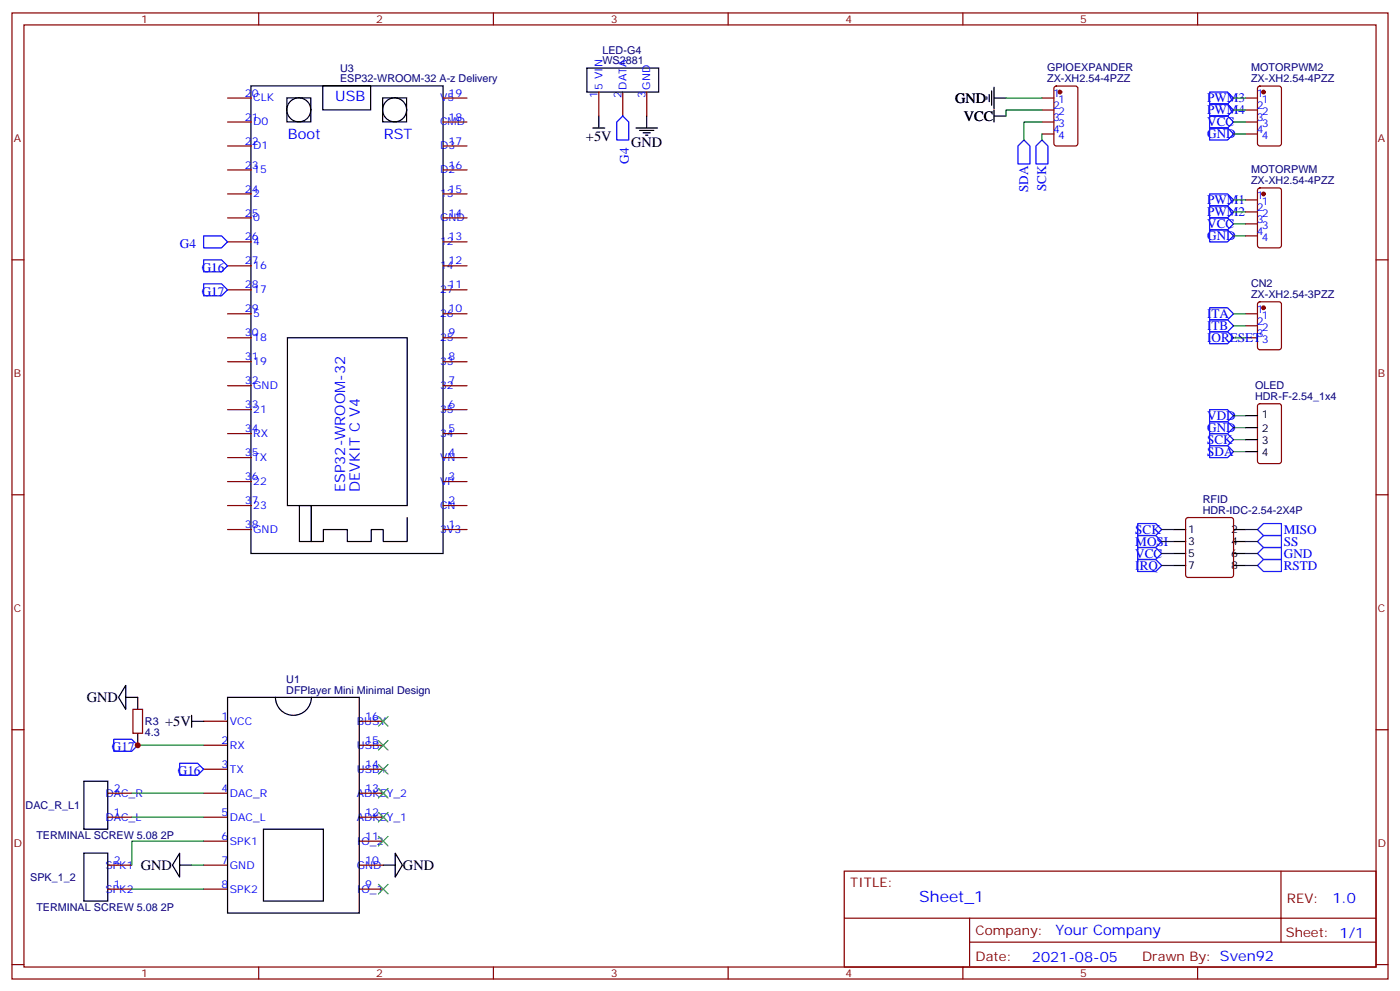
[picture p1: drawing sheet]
<svg xmlns="http://www.w3.org/2000/svg" width="412mm" height="292mm" viewBox="0 0 412 292" stroke-linecap="round" stroke-linejoin="round" font-family="sans-serif">
<g fill="none" stroke="#870000" stroke-width=".35">
<path d="M3.5 3.8h405.4v284.3h-405.4zM7.1 7.3h398.2v277.3h-398.2zM76.2 3.8v3.5M145.3 3.8v3.5M214.5 3.8v3.5M283.6 3.8v3.5M352.8 3.8v3.5M67 35.9h7.1M67 28.9h7.1M130.5 35.9h7.1M130.5 28.9h7.1M176.4 27.1v7"/>
<path d="M183.4 27.1v7M190.5 27.1v7M306.9 35.9h3.5M306.9 28.9h3.5M306.9 32.4h3.5M306.9 39.4h3.5M310.7 25.5l.4-.2h5.7l.6 .5 .1 16.5-.5 .6-5.9 .1-.6-.5-.1-16.5zM366.9 35.9h3.5M366.9 28.9h3.5M366.9 32.4h3.5M366.9 39.4h3.5M370.7 25.5l.4-.2h5.7l.6 .5 .1 16.5-.5 .6-5.9 .1-.6-.5-.1-16.5z"/>
<path d="M67 57.1h7.1M67 50h7.1M67 43h7.1M130.5 57.1h7.1M130.5 50h7.1M130.5 43h7.1M366.9 58.8h3.5M370.7 55.5l.4-.2h5.7l.6 .4 .1 16.5-.5 .7-5.9 .1-.6-.5-.1-16.5zM3.5 76.5h3.6M67 78.2h7.1M67 71.2h7.1M67 64.1h7.1"/>
<path d="M130.5 78.2h7.1M130.5 71.2h7.1M130.5 64.1h7.1M366.9 62.4h3.5M366.9 65.9h3.5M366.9 69.4h3.5M405.3 76.5h3.6M67 99.4h7.1M67 92.4h7.1M67 85.3h7.1M130.5 99.4h7.1M130.5 92.4h7.1"/>
<path d="M130.5 85.3h7.1M366.9 99.4h3.5M366.9 92.4h3.5M366.9 95.9h3.5M370.7 89l.4-.2h5.7l.6 .5 .1 12.9-.5 .7h-5.9l-.6-.4-.1-13zM67 113.5h7.1M67 106.5h7.1M130.5 113.5h7.1M130.5 106.5h7.1M370.7 119l.4-.2h5.7l.6 .4 .1 16.5-.5 .7-5.9 .1-.6-.5-.1-16.5zM67 127.6h7.1M67 120.6h7.1"/>
<path d="M67 134.7h7.1M130.5 127.6h7.1M130.5 120.6h7.1M130.5 134.7h7.1M3.5 145.6h3.6M67 141.7h7.1M67 155.9h7.1M67 148.8h7.1M130.5 141.7h7.1M130.5 155.9h7.1M130.5 148.8h7.1M349.5 152.5l.5-.2h12.7l.5 .2 .2 .5v16.3l-.3 .5-.4 .2h-12.7l-.5-.3-.3-.4v-16.3z"/>
<path d="M405.3 145.6h3.6M3.5 214.8h3.6M39.2 208.8h2.8v7h-2.8zM60 212.3h7M60 219.4h7M105.8 212.3h7.1M105.8 219.4h7.1M405.3 214.8h3.6M31.7 233.5h7.1M60 226.4h7M60 233.5h7M105.8 226.4h7.1"/>
<path d="M105.8 233.5h7.1M31.7 240.5h7.1M31.7 254.6h7.1M60 240.5h7M60 247.6h7M60 254.6h7M105.8 240.5h7.1M105.8 247.6h7.1M105.8 254.6h7.1M248.7 256.4h156.6v28.2h-156.6zM377.3 256.4v20.9M31.7 261.7h7.1"/>
<path d="M60 261.7h7M105.8 261.7h7.1M248.7 270.2h156.5M285.6 277.3h119.6M285.6 270.2v14.2M3.5 283.9h3.6M76.2 284.6v3.5M145.3 284.6v3.5M214.5 284.6v3.5M283.6 284.6v3.5M352.8 284.6v3.5M405.3 283.9h3.6"/>
</g>
<g fill="none" stroke="#000" stroke-width=".35">
<path d="M73.9 25.3h56.6v137.6h-56.6zM84.5 28.8h7v7.1h-7zM95.1 25.3h14.1v7h-14.1zM112.7 28.8h7.1v7.1h-7.1zM172.9 20h21.1v7.1h-21.1zM174.6 37.7h3.6M176.4 34.1v3.6M187.3 37.7h6.4M188.4 38.4h4.2M189.4 39.1h2.2M190.1 39.8h.8M190.5 34.1v3.6"/>
<path d="M290.7 28.5v.7M291.4 27.8v2.1M292.1 26.7v4.3M292.8 34.1h3.5M292.8 25.7v6.3M292.8 32.4v3.5M292.8 28.9h3.5M84.7 99.4h35.2v49.4h-35.2zM366.9 122.3h3.5M366.9 125.9h3.5M366.9 129.4h3.5M366.9 132.9h3.5"/>
<path d="M91.7 148.8v10.6v-10.6h-3.5v10.6h7v-3.5h7.1v3.5h7.1v-3.5h3.5v3.5h7v-7.1M345.7 155.9h3.5M345.7 159.4h3.5M363.4 155.9h3.5M363.4 159.4h3.5M345.7 162.9h3.5M345.7 166.4h3.5M363.4 162.9h3.5M363.4 166.4h3.5M37 201.7v7.1l-2.1-3.6zM37 205.2h3.6v3.6M40.6 215.8v3.6"/>
<path d="M56.4 212.3h3.6M56.4 210.5v3.6M67 205.2h38.8v63.5h-38.8zM81.1 205.2a5.3 5.3 0 0 0 5.3 5.3 5.3 5.3 0 0 0 5.3-5.3M24.7 229.9h7v14.2h-7zM24.7 251.1h7v14.1h-7zM52.9 251.1v7.1l-2.1-3.6zM52.9 254.6h3.5M77.6 244.1h17.6v21.1h-17.6zM112.9 254.6h3.5M116.4 251.1l2.1 3.5-2.1 3.6z"/>
<circle cx="88" cy="32.3" r="3.5"/>
<circle cx="116.2" cy="32.3" r="3.5"/>
</g>
<g fill="none" stroke="#008700" stroke-width=".35">
<path d="M296.3 28.9h10.6M306.9 32.4h-10.6v1.7M306.9 35.9h-5.3v5.3M306.9 39.4v1.8M363.4 28.9h3.5M363.4 32.4h3.5M363.4 35.9h3.5M363.4 39.4h3.5M363.4 58.8h3.5M363.4 62.4h3.5M363.4 65.9h3.5M363.4 69.4h3.5"/>
<path d="M363.4 92.4h3.5M363.4 95.9h3.5M363.4 99.4h3.5M363.4 122.3h3.5M363.4 125.9h3.5M363.4 129.4h3.5M363.4 132.9h3.5M342.2 155.9h3.5M342.2 159.4h3.5M366.9 155.9h3.5M366.9 159.4h3.5M342.2 162.9h3.5"/>
<path d="M342.2 166.4h3.5M366.9 162.9h3.5M366.9 166.4h3.5M40.6 219.4h19.4M38.8 233.5h21.2M38.8 240.5h21.2M56.4 254.6h3.6M60 247.6h-21.2v7M38.8 261.7h21.2"/>
</g>
<g fill="none" stroke="#3c3" stroke-width=".35">
<path d="M111.5 217.9l2.8 2.9M111.5 210.9l2.8 2.8M114.3 217.9l-2.8 2.9M114.3 210.9l-2.8 2.8M111.5 239.1l2.8 2.8M111.5 232.1l2.8 2.8M111.5 225l2.8 2.8M114.3 239.1l-2.8 2.8M114.3 232.1l-2.8 2.8M114.3 225l-2.8 2.8M111.5 246.2l2.8 2.8M114.3 246.2l-2.8 2.8"/>
<path d="M111.5 260.3l2.8 2.8M114.3 260.3l-2.8 2.8"/>
</g>
<g fill="none" stroke="#00f" stroke-width=".35">
<path d="M183.4 34.1l1.8 1.8v5.3h-3.5v-5.3zM356.3 37.7h5.3l1.8 1.7-1.8 1.8h-5.3zM356.3 34.1h5.3l1.8 1.8-1.8 1.8h-5.3zM356.3 30.6h5.3l1.8 1.8-1.8 1.7h-5.3zM356.3 27.1h5.3l1.8 1.8-1.8 1.7h-5.3zM301.6 41.2l1.8 1.8v5.3h-3.5v-5.3zM306.9 41.2l1.8 1.8v5.3h-3.5v-5.3zM356.3 57.1h5.3l1.8 1.7-1.8 1.8h-5.3zM60 76.5h5.3l1.7 1.7-1.7 1.8h-5.3zM60 69.4h5.3l1.7 1.8-1.7 1.8h-5.3zM356.3 60.6h5.3l1.8 1.8-1.8 1.7h-5.3zM356.3 64.1h5.3l1.8 1.8-1.8 1.8h-5.3z"/>
<path d="M356.3 67.7h5.3l1.8 1.7-1.8 1.8h-5.3zM60 83.5h5.3l1.7 1.8-1.7 1.8h-5.3zM356.3 90.6h5.3l1.8 1.8-1.8 1.7h-5.3zM356.3 94.1h5.3l1.8 1.8-1.8 1.7h-5.3zM356.3 97.6h5.3l1.8 1.8-1.8 1.8h-5.3zM356.3 120.6h5.3l1.8 1.7-1.8 1.8h-5.3zM356.3 124.1h5.3l1.8 1.8-1.8 1.7h-5.3zM356.3 127.6h5.3l1.8 1.8-1.8 1.8h-5.3zM356.3 131.2h5.3l1.8 1.7-1.8 1.8h-5.3zM335.1 154.1h5.3l1.8 1.8-1.8 1.7h-5.3zM335.1 157.6h5.3l1.8 1.8-1.8 1.7h-5.3zM370.4 155.9l1.8-1.8h5.3v3.5h-5.3z"/>
<path d="M370.4 159.4l1.8-1.8h5.3v3.5h-5.3zM335.1 161.1h5.3l1.8 1.8-1.8 1.8h-5.3zM335.1 164.7h5.3l1.8 1.7-1.8 1.8h-5.3zM370.4 162.9l1.8-1.8h5.3v3.6h-5.3zM370.4 166.4l1.8-1.7h5.3v3.5h-5.3zM33.5 217.6h5.3l1.8 1.8-1.8 1.7h-5.3zM52.9 224.6h5.3l1.8 1.8-1.8 1.8h-5.3z"/>
</g>
<g fill="#870000" stroke="#870000" stroke-width=".35">
<circle cx="372.2" cy="57.1" r=".53"/>
<circle cx="372.2" cy="90.6" r=".53"/>
<circle cx="372.2" cy="27.1" r=".53"/>
<circle cx="312.2" cy="27.1" r=".53"/>
</g>
<circle cx="40.6" cy="219.4" r=".88" fill="#c00"/>
<text font-size="4.6" fill="#00f" x="270.8" y="265.4">Sheet_1</text>
<g font-size="4.2" fill="#00f">
<text x="98.7" y="29.7">USB</text>
<text x="84.8" y="41">Boot</text>
<text x="113" y="41">RST</text>
<text x="101.7" y="144.9" transform="rotate(-90 101.7 144.9)">ESP32-WROOM-32</text>
<text x="105.9" y="144.9" transform="rotate(-90 105.9 144.9)">DEVKIT C V4</text>
<text x="392.5" y="265.7">1.0</text>
<text x="310.9" y="275.2">Your Company</text>
<text x="304" y="283">2021-08-05</text>
</g>
<g font-size="4.2">
<text x="281.3" y="30.3">GND</text>
<text x="283.9" y="35.6">VCC</text>
<text x="172.6" y="41.6">+5V</text>
<text x="185.9" y="43.3">GND</text>
<text x="25.6" y="206.7">GND</text>
<text x="48.7" y="213.8">+5V</text>
<text x="41.5" y="256">GND</text>
<text x="118.7" y="256.1">GND</text>
</g>
<g font-size="3.9" fill="#00f">
<text x="355.6" y="33.7">PWM4</text>
<text x="355.6" y="30.1">PWM3</text>
<text x="355.6" y="40.7">GND</text>
<text x="355.6" y="37.2">VCC</text>
<text x="185.2" y="48.2" transform="rotate(-90 185.2 48.2)">G4</text>
<text x="302.9" y="56.5" transform="rotate(-90 302.9 56.5)">SDA</text>
<text x="308.2" y="56.3" transform="rotate(-90 308.2 56.3)">SCK</text>
<text x="355.6" y="60.1">PWM1</text>
<text x="355.6" y="63.6">PWM2</text>
<text x="355.6" y="67.2">VCC</text>
<text x="355.6" y="70.7">GND</text>
<text x="53" y="72.9">G4</text>
<text x="59.4" y="80">G16</text>
<text x="59.4" y="87.1">G17</text>
<text x="355.6" y="93.6">ITA</text>
<text x="355.6" y="97.1">ITB</text>
<text x="355.6" y="100.7">IORESET</text>
<text x="355.6" y="123.6">VDD</text>
<text x="355.6" y="127.1">GND</text>
<text x="355.6" y="130.6">SCK</text>
<text x="355.6" y="134.2">SDA</text>
<text x="334.4" y="157.1">SCK</text>
<text x="334.4" y="160.6">MOSI</text>
<text x="378.2" y="157.2">MISO</text>
<text x="378.2" y="160.7">SS</text>
<text x="334.4" y="164.1">VCC</text>
<text x="334.4" y="167.7">IRQ</text>
<text x="378.2" y="164.2">GND</text>
<text x="378.2" y="167.7">RSTD</text>
<text x="33" y="221.1">G17</text>
<text x="52.4" y="228.2">G16</text>
</g>
<g font-size="3.9" fill="#800">
<text x="250.5" y="261">TITLE:</text>
<text x="379.1" y="265.7">REV:</text>
<text x="287.4" y="275.2">Company:</text>
<text x="378.7" y="275.8">Sheet: 1/1</text>
<text x="287.4" y="282.9">Date:</text>
<text x="336.4" y="282.9">Drawn By: Sven92</text>
</g>
<g font-size="3.2" fill="#800">
<text x="41.6" y="6.8">1</text>
<text x="110.8" y="6.8">2</text>
<text x="179.9" y="6.8">3</text>
<text x="249.1" y="6.8">4</text>
<text x="318.2" y="6.8">5</text>
<text x="4.1" y="41.9">A</text>
<text x="405.9" y="41.9">A</text>
<text x="4.1" y="111.1">B</text>
<text x="405.9" y="111.1">B</text>
<text x="4.1" y="180.2">C</text>
<text x="405.9" y="180.2">C</text>
<text x="4.1" y="249.3">D</text>
<text x="405.9" y="249.3">D</text>
<text x="41.6" y="287.6">1</text>
<text x="110.8" y="287.6">2</text>
<text x="179.9" y="287.6">3</text>
<text x="249.1" y="287.6">4</text>
<text x="318.2" y="287.6">5</text>
</g>
<g font-size="3.2" fill="#000080">
<text x="177.5" y="15.8">LED-G4</text>
<text x="100.2" y="21.3">U3</text>
<text x="177.5" y="19">WS2881</text>
<text x="308.4" y="20.8">GPIOEXPANDER</text>
<text x="368.5" y="20.9">MOTORPWM2</text>
<text x="100.2" y="24.2">ESP32-WROOM-32 A-z Delivery</text>
<text x="308.4" y="24.1">ZX-XH2.54-4PZZ</text>
<text x="368.5" y="24.1">ZX-XH2.54-4PZZ</text>
<text x="368.5" y="50.9">MOTORPWM</text>
<text x="368.5" y="54.1">ZX-XH2.54-4PZZ</text>
<text x="368.5" y="87.6">ZX-XH2.54-3PZZ</text>
<text x="368.5" y="84.4">CN2</text>
<text x="369.7" y="117.8">HDR-F-2.54_1x4</text>
<text x="369.7" y="114.5">OLED</text>
<text x="354.3" y="148.1">RFID</text>
<text x="354.3" y="151.3">HDR-IDC-2.54-2X4P</text>
<text x="84.3" y="201">U1</text>
<text x="84.3" y="204.2">DFPlayer Mini Minimal Design</text>
<text x="42.7" y="213.5">R3</text>
<text x="42.7" y="216.7">4.3</text>
<text x="7.5" y="238.1">DAC_R_L1</text>
<text x="10.7" y="247">TERMINAL SCREW 5.08 2P</text>
<text x="8.9" y="259.3">SPK_1_2</text>
<text x="10.7" y="268.1">TERMINAL SCREW 5.08 2P</text>
</g>
<g font-size="3.2" fill="#00f">
<text x="72.1" y="28.5">20</text>
<text x="74.6" y="29.9">CLK</text>
<text x="129.6" y="29.9">V5</text>
<text x="132.1" y="28.5">19</text>
<text x="176" y="28.9" transform="rotate(-90 176 28.9)">1</text>
<text x="177.4" y="26.4" transform="rotate(-90 177.4 26.4)">5 VIN</text>
<text x="183.1" y="28.9" transform="rotate(-90 183.1 28.9)">2</text>
<text x="184.5" y="26.4" transform="rotate(-90 184.5 26.4)">DATA</text>
<text x="190.1" y="28.9" transform="rotate(-90 190.1 28.9)">3</text>
<text x="191.6" y="26.4" transform="rotate(-90 191.6 26.4)">GND</text>
<text x="310.3" y="28.5">1</text>
<text x="370.2" y="28.5">1</text>
<text x="72.1" y="35.5">21</text>
<text x="132.1" y="35.5">18</text>
<text x="310.3" y="32">2</text>
<text x="310.3" y="35.6">3</text>
<text x="311.7" y="30.3">1</text>
<text x="311.7" y="33.8">2</text>
<text x="370.2" y="32">2</text>
<text x="370.2" y="35.6">3</text>
<text x="371.7" y="30.3">1</text>
<text x="371.7" y="33.8">2</text>
<text x="74.6" y="36.9">D0</text>
<text x="129.6" y="36.9">CMD</text>
<text x="310.3" y="39.1">4</text>
<text x="311.7" y="37.3">3</text>
<text x="311.7" y="40.9">4</text>
<text x="370.2" y="39.1">4</text>
<text x="371.7" y="37.3">3</text>
<text x="371.7" y="40.9">4</text>
<text x="72.1" y="42.6">22</text>
<text x="74.6" y="44">D1</text>
<text x="129.6" y="44">D3</text>
<text x="132.1" y="42.6">17</text>
<text x="72.1" y="49.6">23</text>
<text x="74.6" y="51">15</text>
<text x="129.6" y="51">D2</text>
<text x="132.1" y="49.6">16</text>
<text x="72.1" y="56.7">24</text>
<text x="74.6" y="58.1">2</text>
<text x="129.6" y="58.1">13</text>
<text x="132.1" y="56.7">15</text>
<text x="370.2" y="58.5">1</text>
<text x="72.1" y="63.7">25</text>
<text x="74.6" y="65.1">0</text>
<text x="129.6" y="65.1">GND</text>
<text x="132.1" y="63.7">14</text>
<text x="370.2" y="62">2</text>
<text x="370.2" y="65.5">3</text>
<text x="371.7" y="60.3">1</text>
<text x="371.7" y="63.8">2</text>
<text x="72.1" y="70.8">26</text>
<text x="132.1" y="70.8">13</text>
<text x="370.2" y="69.1">4</text>
<text x="371.7" y="67.3">3</text>
<text x="371.7" y="70.8">4</text>
<text x="72.1" y="77.8">27</text>
<text x="74.6" y="72.2">4</text>
<text x="129.6" y="72.2">12</text>
<text x="132.1" y="77.8">12</text>
<text x="74.6" y="79.3">16</text>
<text x="129.6" y="79.3">14</text>
<text x="72.1" y="84.9">28</text>
<text x="74.6" y="86.3">17</text>
<text x="129.6" y="86.3">27</text>
<text x="132.1" y="84.9">11</text>
<text x="72.1" y="92">29</text>
<text x="74.6" y="93.4">5</text>
<text x="129.6" y="93.4">26</text>
<text x="132.1" y="92">10</text>
<text x="370.2" y="92">1</text>
<text x="370.2" y="95.5">2</text>
<text x="371.7" y="93.8">1</text>
<text x="72.1" y="99">30</text>
<text x="74.6" y="100.4">18</text>
<text x="129.6" y="100.4">25</text>
<text x="132.1" y="99">9</text>
<text x="370.2" y="99.1">3</text>
<text x="371.7" y="97.3">2</text>
<text x="371.7" y="100.8">3</text>
<text x="72.1" y="106.1">31</text>
<text x="74.6" y="107.5">19</text>
<text x="129.6" y="107.5">33</text>
<text x="132.1" y="106.1">8</text>
<text x="72.1" y="113.1">32</text>
<text x="132.1" y="113.1">7</text>
<text x="74.6" y="114.5">GND</text>
<text x="129.6" y="114.5">32</text>
<text x="72.1" y="120.2">33</text>
<text x="74.6" y="121.6">21</text>
<text x="129.6" y="121.6">35</text>
<text x="132.1" y="120.2">6</text>
<text x="72.1" y="127.2">34</text>
<text x="74.6" y="128.6">RX</text>
<text x="129.6" y="128.6">34</text>
<text x="132.1" y="127.2">5</text>
<text x="72.1" y="134.3">35</text>
<text x="74.6" y="135.7">TX</text>
<text x="129.6" y="135.7">VN</text>
<text x="132.1" y="134.3">4</text>
<text x="72.1" y="141.3">36</text>
<text x="74.6" y="142.8">22</text>
<text x="129.6" y="142.8">VP</text>
<text x="132.1" y="141.3">3</text>
<text x="72.1" y="148.4">37</text>
<text x="74.6" y="149.8">23</text>
<text x="129.6" y="149.8">CN</text>
<text x="132.1" y="148.4">2</text>
<text x="72.1" y="155.5">38</text>
<text x="132.1" y="155.5">1</text>
<text x="74.6" y="156.9">GND</text>
<text x="129.6" y="156.9">3V3</text>
<text x="65.3" y="211.9">1</text>
<text x="67.7" y="213.4">VCC</text>
<text x="105.1" y="213.4">BUSY</text>
<text x="107.6" y="211.9">16</text>
<text x="65.3" y="219">2</text>
<text x="67.7" y="220.4">RX</text>
<text x="105.1" y="220.4">USB-</text>
<text x="107.6" y="219">15</text>
<text x="65.3" y="226.1">3</text>
<text x="67.7" y="227.5">TX</text>
<text x="105.1" y="227.5">USB+</text>
<text x="107.6" y="226.1">14</text>
<text x="33.5" y="233.1">2</text>
<text x="65.3" y="233.1">4</text>
<text x="107.6" y="233.1">13</text>
<text x="31" y="234.5">DAC_R</text>
<text x="67.7" y="234.5">DAC_R</text>
<text x="105.1" y="234.5">ADKEY_2</text>
<text x="31" y="241.6">DAC_L</text>
<text x="33.5" y="240.2">1</text>
<text x="65.3" y="240.2">5</text>
<text x="67.7" y="241.6">DAC_L</text>
<text x="105.1" y="241.6">ADKEY_1</text>
<text x="107.6" y="240.2">12</text>
<text x="65.3" y="247.2">6</text>
<text x="67.7" y="248.6">SPK1</text>
<text x="105.1" y="248.6">IO_2</text>
<text x="107.6" y="247.2">11</text>
<text x="31" y="255.7">SPK1</text>
<text x="33.5" y="254.3">2</text>
<text x="65.3" y="254.3">7</text>
<text x="67.7" y="255.7">GND</text>
<text x="105.1" y="255.7">GND</text>
<text x="107.6" y="254.3">10</text>
<text x="31" y="262.7">SPK2</text>
<text x="33.5" y="261.3">1</text>
<text x="65.3" y="261.3">8</text>
<text x="67.7" y="262.7">SPK2</text>
<text x="105.1" y="262.7">IO_1</text>
<text x="107.6" y="261.3">9</text>
</g>
<g font-size="3.2">
<text x="371.7" y="123">1</text>
<text x="371.7" y="127.3">2</text>
<text x="371.7" y="130.8">3</text>
<text x="371.7" y="134.3">4</text>
<text x="350" y="156.9">1</text>
<text x="350" y="160.4">3</text>
<text x="362.7" y="156.9">2</text>
<text x="362.7" y="160.4">4</text>
<text x="350" y="164">5</text>
<text x="350" y="167.5">7</text>
<text x="362.7" y="164">6</text>
<text x="362.7" y="167.5">8</text>
</g>
</svg>
